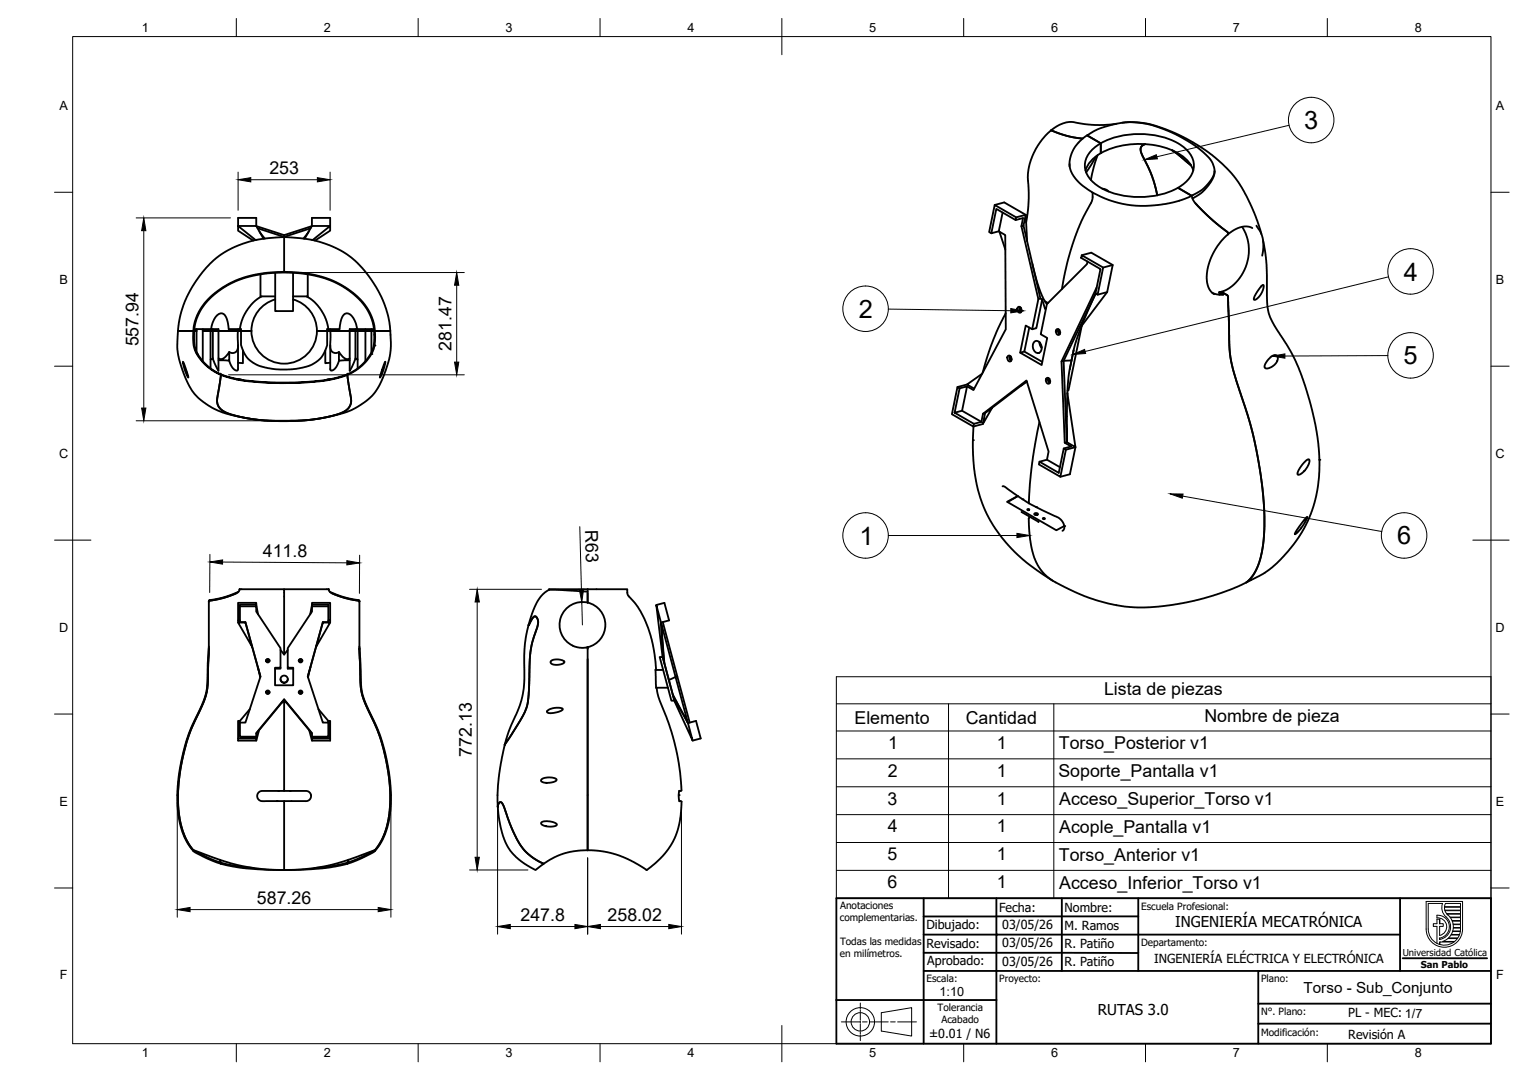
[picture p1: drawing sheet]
<svg xmlns="http://www.w3.org/2000/svg" width="420mm" height="297mm" viewBox="0 0 420 297" stroke-linecap="round" stroke-linejoin="round" font-family="sans-serif">
<!-- layer: Visible -->
<g fill="none" stroke="#000" stroke-width=".51">
<path d="M289 35.9l4.3 1.4 4.4 .8-4-.6zM289 35.9l-1.8 1.7-1.8 2.5-1.4 2.5-.9 2.6-.5 3.5 .3 4.1-.1 3.6-.6 4.8M302.7 39.4l-3.8-2.2-1.3 1-1.8 1.9-.9 1.5-.6 1.9-.2 2.3 .7 1.9 2 2.6 3.6 2.7v1.4l-.2 1.1-2.9 5.5-2.4 6.4-1.4 4.8-1.5 7.3M302.7 39.4l-3.8-2.2 1.8-1.1 2.2-1 3.8-1 2.9-.5 3.6 .1 3.5 .7 4.4 1.5 4.4 2.2 3.4 2.2 3.6 3.1 1 1.6 .4 1.2v1.2l-.7 1.7-1.7 2.3-1.4 1.1-2.4 1.3-3.8-2.1M302.7 39.4v2.7M302.7 39.4a23 23 0 0 1 22.4 .8 6 6 0 0 1 2.4 8.1 9.7 9.7 0 0 1-3.6 3.4M302.7 39.4a7 7 0 0 0-4.3 7.1 9.7 9.7 0 0 0 6.8 6.3 23.9 23.9 0 0 0 18.7-1.1M307 34l-4.7 .4-4.5-.3a9.2 9.2 0 0 0-4.9-.4l-1.7 .7-2.2 1.5M308.5 33.8l2.9-.2 2.8 .2 2 .3 3.3 1.1 6.6 2.9 4 2.3 3.3 2.3 4.9 4.6 3.1 4.2 1.6 2.9 1.9 4.2 2 5.8M314.9 39.7l-1.1 .7-.2 .5 .1 .7 2.8 6.2 1.1 3.3 .6 2.6M273.5 56.4l2.6-.7 5.9 3.4 .4 7.2M275.7 58.5l-1.1 5.1 1.8 1.1 .2 25.9-8.9 16.7-1.8-1"/>
<path d="M279.4 59.8l2.6-.7-.6 2.9M294.1 45v.8M300.4 53l3.4 1.6 2.6 .9 3.7 .8 3.4 .3 3.9-.1 4.1-.6 3.2-.8 3-1.2M301.3 43l-2.6 4.4M301.8 42.7l-1.1 3.3-.7 3.5M302.7 42.1a8.4 8.4 0 0 0-4.2 4.8M302.7 42.1a23.2 23.2 0 0 1 22 .5l.8 .6a7.5 7.5 0 0 1 2.6 3.7M303.1 51.9l1.3 .3 .4 .5M322.3 41.3l5.2 4.2M323.9 51.7l3.8 2.2 .1 .4a7.2 7.2 0 0 0 2.6 3.4l3.3 3.1 3.8 3 .1 .7M328.7 55.9l4.8 4.7 4 3.2 .1 .7M334 47l-.3 1.7-1.3 2.2-1.9 2-2.6 1.7"/>
<path d="M70.3 66l-4.8-3.8v1.2l4.1 2.8M70.5 62.2v-2.3h-5v2.3h5l2 3.5M70.5 62.2l7.6 2.5 7.6-2.5M70.8 62.8l7.3 2.4M71.3 63.7l1.5 1.9M71.6 75.4v6.1h4.1M75.7 75v10.6h4.9v-10.6M78.1 65.2v9.6M78.1 65.2l-7.2 .7-5.1 1.5-2.8 1.3-2.1 1.2-2.2 1.8-2.3 2.3a28.9 28.9 0 0 0-7.5 17M78.1 65.2l7.3 .7 5.1 1.5 2.8 1.3 2.1 1.2 2.2 1.8 1.7 1.7a29.1 29.1 0 0 1 8 17.6M78.1 64.7v.5M84.6 75.4v6.1h-4"/>
<path d="M84.9 63.7l-1.5 1.9M85.4 62.8l-7.3 2.4M85.8 62.2v-2.3h5v2.3h-5l-2 3.5M86 66l4.8-3.8v1.2l-4.2 2.8M274.6 63.6l-2 .6 1.4-6.7 5.3 3 2-.5-.4 2.2 4.6 20.1-1.7 8.3-1.8-1.1-1.5 7.5 5.9 3.4 1.6-7.5-1.8-1 1.7-8.3 11-11 .1-.7M274.8 63.7l1.6 4.9M279.3 60.5l.1-.7-5.9-3.4-1.5 7.4 .6 .4M280.9 62.2l.5-.2 4.7 20.1M283.9 72.6l1.8 6.7 1.2 2.8 1 1.5M297.5 70.2l5.8 3.4-1.5 7.5-.6-.4 1.4-6.7-5.3-3.1zM297.5 70.2l2.6-.7 5.9 3.4-1.6 7.4-7 9.4M301.5 79.1l-9.6 20.3 .9 22.4 1.8 1-2.1 .5-1.4 6.8-5.3-3.1 2.1-.6 3.5 2.1"/>
<path d="M306 72.9l-2.7 .7M337.6 64.5l-1.6 1.6-1.7 2.3-1.3 2.6-.9 2.6-.3 2.4 .2 2.3 .7 1.5 1.2 1.1M341.5 62.4l1.3 2.7 .5 2.3 .1 2.3-.6 3-1.1 2.4-1.8 2.5-2 1.7-2.1 .9 1.6 1 .3 .4 .3 13.4 .4 3.5 1.2 5 3.6 11.1 1.4 5.1 1.7 8.7 1 7.6 .4 8.8-.2 3.4-.5 3.5-.8 3.1-.8 2-1 1.7-1.7 1.7M344.4 62.7l-1.5-.4-1.6 .1-2 .9-1.7 1.2M345.5 62.1l.5 .8a8.8 8.8 0 0 1 1.1 7.4M346.8 78.7l.5-.3 .2 .1-.2 1-.4 1.1-1 1.3-.7 .5-.4 .1 .2-1.1zM347.3 66.2l1 6.8 .1 9.8 .4 3.1 .6 1.6 1.1 2.3 4.7 7.3 2.7 6.3 3 9.8 .9 4.4 .7 5a36.7 36.7 0 0 1-5.4 25.2l-2.8 3.7-4.4 4.5-2.7 1.9-4.5 2.3M48.9 91h5.1h-.6l.4-2.5 .8-2.2 1.5-2.3 1.1-1.4 2-1.8 2-1.5 2.3-1.4 3.5-1.4 4-.9 4-.5 5.5-.1 5.3 .7 3.7 .9 4.3 1.9 3.5 2.4 2.9 3.1 1.7 3.1 .9 2.9 .1 3.7a10.8 10.8 0 0 1-5.2 8.1l-1.2 .7a1.04 1.04 0 0 0-1 .9l1 6.2-.1 1.5a6.1 6.1 0 0 1-4.8 3.2l-3.8 .8-3.2 .4-8.9 .2-6.7-.5-5.3-1.1-2.7-1.3-.8-.8-.4-.9-.1-1.6 .9-5.5a.91 .91 0 0 0 .1-1 .91 .91 0 0 0-.9-.5l-2.5-1.6-2-2.2a9.4 9.4 0 0 1-1.9-7.7h-.2l-.1 1.8a10.7 10.7 0 0 0 6 9.5l1.6 .8-1 6.8 .2 1.5 .6 .9 .8 .7 2.4 1.1 3.7 .8 3.8 .6 4.5 .2h5.5l3.4-.2 3.8-.5 3.8-.9 2-.7a3.9 3.9 0 0 0 2.1-5.2l-.8-5.1M48.9 91h3.3a.75 .75 0 0 0 .9-.1 .75 .75 0 0 0 .2-.9l.9-3.2 1.7-2.9 2.1-2.4 3.2-2.4 3.8-2 4.4-1.4 3.8-.7 5.2-.2 4.7 .2 4.5 .9 3.6 1.2 3.6 1.8 3.4 2.6 2.6 3 1.7 3.5 .6 3M48.9 91v1.4a24.8 24.8 0 0 0 3.6 14.5l1.7 2.2 2.1 1.8a23.6 23.6 0 0 0 11 4 56.8 56.8 0 0 0 29.6-2.2l3.2-2 2.4-2 1.9-2.9 1.5-3.5a19.6 19.6 0 0 0 1.5-8.8l-.1-2.5M50.3 99.5l.7 1.6 .8 2.7-.9-1.7zM53.4 90.5h6.7v11.5l-1.6-3.4"/>
<path d="M54 90.5v6.3M55.8 90.5v.5h4.3M57.9 98.9l.6-.3v-7.6h-2.7v8.3M57.9 90.5v10.8M58 90.5l.4-1.6 .7-1.4 .7-.8 1-.5 .7 .2 .7 .8 .4 1.3 .3 2h2.5l-.1 5.5-.2 .6-.5 .4-.8 .1-.8-.3M58.5 90.5v.5h1.6M60.1 91h6.2v3.9l.9 2.3 1.2 1.7 1.4 1 1.7 .8 2.1 .5 3.3 .4 4.6-.2 2.7-.5 1.8-.7 2.1-1.6 1.3-2.1 .6-1.6v-3.9h6.2M60.1 91h9M60.1 98.5a1.72 1.72 0 0 0 2.3-.9l.6-.8v2.4l-2.9-.1M65.4 90.5h.9v.5h2.8M65.4 95v6.6l-.1 .3-.6-.1-.7-.6-1-2M66.8 96.4v3.5l-1.4-.1"/>
<path d="M72 81.5l-2.2 1.5-2.1 2.6-1.3 2.7-.4 2.2M75.7 82.3a9 9 0 0 0-6.6 8.7M80.6 82.3a9 9 0 0 1 6.4 10.4 9 9 0 0 1-9.7 7.3 9 9 0 0 1-8.2-9M84.3 81.5l2.2 1.6 2 2.4 1.1 2.3 .7 2.7M89.5 96.4v3.5l1.3-.1M90.8 90.5h-.8v.5h-2.9h9.1M90.8 95l.1 6.9h.5l.8-.6 1-2.1M96.2 91h11.1M96.2 98.5a1.78 1.78 0 0 1-2.5-1l-.5-.7v2.4l3-.1M96.2 91h6.9M97.7 90.5v8.1l-1.5 3.4v-11.5h6.6M97.7 98.6l.6 .3"/>
<path d="M98.2 90.5l-.3-1.3-.7-1.6-.7-.9-1-.5-.8 .2-.6 .9-.5 1.5-.2 1.7h-2.6v4.9l.2 .8 .4 .6 .6 .3 1.2-.3M98.3 90.5v10.8M100.5 90.5v8.8M102.1 90.5v6.5M103.1 91v3.2a10.9 10.9 0 0 1-5.4 7.8l-2.2 1.1M103.1 91h4.2M105.9 99.6l-.4 1.9-1 2.3zM276.5 86.2l-1.9 3.8-1.5 3.6-2.9 8.9M277.1 98a.79 .79 0 0 1 1.1 .3 .79 .79 0 0 1-.3 1.1 .87 .87 0 0 1-.9-.4 .87 .87 0 0 1 .1-1zM277.7 97.8l-.1 .8 .4 .6M278 98.1l-.1 .4 .3 .4M279.8 84.6a.79 .79 0 0 1 1.1 .3 .79 .79 0 0 1-.3 1.1 .87 .87 0 0 1-.8-.5 .87 .87 0 0 1 0-.9z"/>
<path d="M280.4 84.4l-.1 .8 .5 .6M280.7 84.7l-.1 .4 .3 .3M281.7 96.7l4.9 2.8M283 90.1l-1.3 6.6-1.2 .3M284.5 93.9a1.62 1.62 0 0 1 1.7 .6 1.62 1.62 0 0 1 .2 1.7 1.09 1.09 0 0 1-1.1 .9 1.09 1.09 0 0 1-1.1-.9 1.99 1.99 0 0 1 .3-2.3zM285.5 82.3l.6-.2 .5 .2M285.8 94.1l.2 .9 .4 .7M285.9 94.2l.5 1.3M286.6 82.3l-1.6 8-1.2 .3M286.6 82.3l.8 2.7 .3-.3M287.3 82.9l.9 .4M290.4 90.7a.79 .79 0 0 1 1.1 .3 .79 .79 0 0 1-.3 1.1 .87 .87 0 0 1-.8-.5 .87 .87 0 0 1 0-.9z"/>
<path d="M291 90.5l-.1 .8 .5 .6M291.3 90.8l-.1 .4 .3 .4M291.9 99.4l.6-.2 .8 22.4 .2-13.6 .7-6.5M295.2 96.3l-1 5.2M297.5 89.6l-3.7 17.7-.3 .2M301.3 80.7l-8.8 18.5 2.1-.1M301.3 80.7l-4.2 9.8-1.9 5.8M304.4 80.3l-2.6 .8M333.4 80.6l1.3 .4 1.7 .1-1.2-.7 .6-.2 1.7 1 .2 .8M335.2 80.4l.1 .7M337.7 82.1l.4 13.4 .4 3.5 1.5 5.7 3.7 11.7 1.2 4.5 1.8 9.7 .8 8.2 .2 3.1-.1 5.6-.9 5.8-1.5 3.9-1 1.5-1.5 1.5M348.7 98.9l1.6-1.2h.6l.4 .5-.1 1-.7 1.1-1.6 .9-.8 .1-.4-.2v-.6z"/>
<path d="M60.6 102.8l.2 .2M60.7 102.9l2.8 1 3.2 .6 4.8 .5 4.8 .2h5.6l6.5-.5 4.6-.9 2.6-.9-.4 .3-1.7 .6-4.6 1-6.4 .5-4.4 .1-5.5-.2-5.2-.4-4.6-1-1.8-.6zM65.1 104.4l1.5 .1M90.9 104.3l-1.2 .2M95.7 102.8l-.2 .2M262.5 113.5l5.3 3.1 2.1-.6M263.9 106.8l2-.5-1.4 6.7-2 .5zM263.9 106.8l-.6-.3-1.6 7.4 5.9 3.4 .2-.7M264.5 113l5.4 3M265.9 105.8l-2.6 .7M267.7 117.3l-.2 5.9 .5 7.1 .6 2.9 .9 3.7 2 4.9 1.7 2.9 1.9 2.6 3.8 4.4 4.4 3.8 6.2 4.2M269.9 116l.4-2.2 12-9.1 6 19.5-.4 2.2"/>
<path d="M270 102.8l-4.1 3 2 1.1M270.3 116.6l-2.7 .7M270.9 113.6l-.6 .2M282.3 104.9l-11.4 8.7-.6 3 2.5-4.5M282.3 105l-1.5 1.1M285.8 116.1l-2 11-.6 6-.2 5.4M287.7 104.1a.79 .79 0 0 1 1.1 .3 .79 .79 0 0 1-.3 1.1 .87 .87 0 0 1-.9-.4 .87 .87 0 0 1 .1-1zM288.3 104l-.1 .7 .5 .7M288.6 104.2l-.1 .5 .3 .3M293.5 108.1l2.2 14.9-2.4-1.4-.5 .2M275.7 133.8l.7 .1 2.8 2.1a87.9 87.9 0 0 0 12.1 6.6l.9 .9 .5 1.2M277.1 138.1l2.8-1.7-3 1.6 13.6 7.8 2.1-1.1"/>
<path d="M292.5 123.3l.6 .4-1.5 7.4-5.9-3.4 .1-.7M293.1 123.7l2.6-.7-1.5 7.4-2.6 .7M358.7 127.1l.8-.7 .4-.1 .1 .2-.1 1.1-.7 1.3-1.3 1.3-1 .4-.1-.5 .4-1zM280.9 140.8l4.7 2.7M283.1 142.2l-.2 .4 .2 4.2 .4 3 .6 2.6a12.9 12.9 0 0 0 8.1 8.8l6 2.8 3.8 1.3 5 1.2 4.8 .5a69.7 69.7 0 0 0 30.9-6.8M284.4 141.3l.6-.2 .4 .4-.6 .2zM292.7 144.7a1.23 1.23 0 0 1-.6 1.3M359.1 142.5l.4-.3-1.2 2.3-1.4 1.8-.8 .6 .6-1.2zM57.4 165.5v13M57.4 178.5l-.3 9.1-.2 2.6-1 3-3.6 8.1-1.6 5.3a41.6 41.6 0 0 0-.9 20.6l1.2 3.3 1.2 2.1 1 1.3M57.4 178.5l-.3 9.6-.2 2.2-1 3-3.6 8-1.6 5.3a40.8 40.8 0 0 0-.8 20.9l1.4 3.6 1.9 2.8M57.4 165.3v.2"/>
<path d="M57.4 177.8l-.3 8.4a19.8 19.8 0 0 1-3 10.7l-1.8 4-1.2 3.6a44 44 0 0 0-1.5 22.6l1.5 3.8 2.1 3.2M57.4 178.3v.1M57.4 178.5h.1M57.7 165l-.3 .3M65 163.1a35.5 35.5 0 0 1-7.6 2.3v.1M65.5 170.6v.6M65.6 162.7l-4.4 1.7-3.6 .6M65.9 162.1l-.1 .3a2.41 2.41 0 0 1-1.9 1.2l-2.7 .9-3.6 .7-.2 .3M65.9 162.1h12.2v17.9M65.9 162.1v.1M66 166.8h4.5v1.4l6.6 10.1v5.3h-1.5v4.9h5v-4.9h-1.5v-5.3l6.7-10.1v-1.4M67.5 171.1v.1"/>
<path d="M69.3 177.9l-3.8-6.7h2l4.1 14.9M70.5 166.8v-.5h-4.5v4.8h1.5l4.1 15-4.1 12.6h-1.5M70.5 166.3v-.5h-5v4.8h.5M70.5 166.4l.5 2.5M77.1 178.8l1 1.2 1-1.2M78.1 162.1h12.2M85.8 166.8v-.5h4.5v4.8h-1.5l-4.2 15 4.2 12.6h1.5M85.8 166.3v-.5h5v4.8h-.5M85.8 166.8h4.5M85.8 166.4l-.5 2.5M86.9 177.9l3.9-6.7h-2l-4.2 14.9M88.8 171.1v.1"/>
<path d="M90.3 162.1l.1 .3a2.41 2.41 0 0 0 2 1.2l2.7 .9 3.6 .7 .1 .3M90.3 162.1l.1 .1M90.7 162.7l3.9 1.5 4 .8M90.8 170.6v.6M91.2 163.1a35.5 35.5 0 0 0 7.6 2.3v.1M98.6 165l.2 .3M98.8 178.5l.3 9.9 .3 1.9 1.1 3.4 2.6 5.4 1.8 4.9 1.5 6.4 .8 5.6 .1 5-.7 5.4-1.4 4.1-2.1 3.4M98.8 165.5v13M98.8 178.6l.3 9 .3 2.6 1.2 3.6 2.8 6.1 1.4 3.8 1.5 6 .9 6.4 .1 4.9-.7 5.4-1.4 4.1-2.1 3.4M98.8 165.3v.2M98.8 177.8l.4 9.7a21.1 21.1 0 0 0 3.2 10l1.6 3.4 1.2 3.6a44 44 0 0 1 1.4 22.6l-1.4 3.8-2.2 3.2M98.8 178.3v.1"/>
<path d="M98.8 178.5h.1M145.3 171.9l1.3-2.1 .4-.3 .4 .1 .4 .7 .2 1-1.6 5.3-.6 2.9-.7 13.7-.4 1.6-.9 2.1-5 8-1.7 9-.3 4.8 .1 3.2M146.6 169.8l.4-.3 .6 .3 .4 1.5-1.6 5.3-.6 2.9-.4 10.5-.3 3.5-.4 1.5-1.2 2.3-4.7 7.6 1-3.6 2.9-6.5 .9-3.1 .5-3.9v-5.4a25.1 25.1 0 0 1 1.5-10.8zM151 162.2l10.6 .5M151 162.2l-1.9 1.4-1.5 2.1-1.3 3.1-1 3.1M161.6 162.1v3.6M161.6 162.1h10.9l.2 1.7 2.7 3.1 2.1 4 1.4 3.8 1 4.4 .5 5.1h-.2l.2 5h.2l.8 3.5 3.2 8.4 1.9 7.8 .5 3.6 .4 4.8-.1 .2h-.5l-.1 .2-.1 1.5 .2 1.2M161.6 178.5v-.5v55.9M161.6 162.1h-10.6v.1M161.6 163.1v2.6M161.6 165.7a6.3 6.3 0 0 1 4.9 6.3 6.3 6.3 0 0 1-5.2 6.1M161.6 165.7a6.3 6.3 0 0 0-7.7 6 6.3 6.3 0 0 0 7.4 6.4"/>
<path d="M180.5 166.4l2.2-.6 1.3 4.8-2.2 .6M182.2 171.1l7.5 27.6M65.5 198.3h.5v4.3h4.5v.5h-5zM68.7 195.1l-2.7 3.2M70.9 183.4l.6 2.9M73.1 181.8l.5-.4 .5 .4M73.1 190.5l.5-.5 .5 .5M77.1 183.6v.3h-1.5M77.1 186.8a1.01 1.01 0 0 0 1 .9 1.01 1.01 0 0 0 1-.9M77.3 193.4l.6-.4h.5l.5 .4M78.1 192.3l-7.6 9.5M79.1 183.6v.3h1.5"/>
<path d="M82.2 181.8l.4-.4 .5 .4M82.2 190.5l.4-.5 .5 .5M85.4 183.4l-.7 2.9M87.6 195.1l2.7 3.2M150.5 195.5l.7-.5 1.2-.3h1.6l.7 .3-.4 .5-2 .6h-1.4l-.5-.3zM151.5 181.8l.7-.4h1.2l1.3 .2 .5 .5-1 .6-1.6 .1-1.1-.4zM161.6 181.3v52.6M180.2 184.3h2.2M180.4 189.2h3.3M181.4 180.7h.8l3.2 12h-.8zM182.5 181.9l-.7-10.7-1.3-4.8 1.7 14 1.7 6.6 1.6 6 5 10.7-1.3-4.8-4.1-7.4M182.7 182.4l-.9-11.2 4 15 .4-.1"/>
<path d="M183.9 187l1.9-.8 3.4 12.7-4.2-7.9M189.2 198.9l2.2-.6 1.3 4.8-2.2 .6M70.5 202.6v-1l7.6-9.3 7.7 9.3v1M70.5 203.1v.6M71.2 200.8l-.7 2.9h-5v-.6M78.1 217.5h5.8a1.41 1.41 0 0 1 1.6 1.4 1.41 1.41 0 0 1-1.6 1.4h-5.8M85 200.8l.8 2.9h5v-.6M85.8 201.8l-7.7-9.3v25h-5.7a1.46 1.46 0 0 0-1.7 1.7 1.46 1.46 0 0 0 2 1.2l5.4-.1v19l-10.5-.5-3.8-.5-3.1-.7M85.8 202.6h4.5v-4.3h.5v4.8h-5zM85.8 203.1v.6M148.9 214.3l.7-.3 1.6-.2 1.4 .3 .5 .4-.9 .6-1.9 .2-1.4-.3-.1-.4zM53.2 233.9l8.5 3 4 1.1 6.2 1 5.7 .3 6.2-.3 6.3-.9 5.1-1.4 7.9-2.8"/>
<path d="M53.2 233.9l.4 .5 2.3 1.2 4.8 2M53.4 233.9l3.7 2 3.6 1.3v.4M60.7 237.6l-.2-1.1v.3a.7 .7 0 0 0 .9 .7l4.3 .8 4.1 .4M95.5 237.6l.3-1.1-.2 .7-1.3 .4-3.8 .7-4.1 .4M95.5 237.6l-3.1 .7-3.8 .5-10.4 .5M102.8 233.9l-3.7 2-3.5 1.3-.1 .4M103.1 233.9h.1M103.1 233.9l-.3 .4-2.7 1.4-4.6 1.9M136.9 221.9l.4-1.2h.6l.7 1.3 2.3 6.3 1.8 3.6 1.1 1.5 1.3 1.4 3.1 2.1a1.61 1.61 0 0 0 2.5-.1l2.5-1.4 2.3-.8 3.4-.6 2.7-.1M137.3 220.7l.4-.1 .5 .5 2.9 7.7 2.4 4.2 2.5 2.5 3.5 2.1-2.2 1.7a15.6 15.6 0 0 1-8.9-9.2l-.7-2.6-.7-3.9-.1-2zM148.8 226.2l1-.3h1.5l1.5 .5 .3 .5-.8 .4h-2l-1.2-.4-.3-.3zM186.8 220.3l.6 .2-.2 3.5-.6 3.3a20.8 20.8 0 0 1-8.8 12l-3.6-2.2-4-1.8-4.6-1.2-4-.2"/>
<circle cx="282.7" cy="140.2" r=".25"/>
<circle cx="287" cy="142.7" r=".25"/>
<circle cx="73.6" cy="181.7" r=".49"/>
<circle cx="73.6" cy="190.4" r=".49"/>
<circle cx="73.6" cy="181.8" r=".24"/>
<circle cx="73.6" cy="190.5" r=".24"/>
<circle cx="78.1" cy="186.8" r="1.01"/>
<circle cx="82.6" cy="190.4" r=".49"/>
<circle cx="82.6" cy="181.7" r=".49"/>
<circle cx="82.6" cy="181.8" r=".24"/>
<circle cx="82.6" cy="190.5" r=".24"/>
</g>
<g fill="#000">
<circle cx="54" cy="97.2" r=".25"/>
<circle cx="102.1" cy="97.4" r=".25"/>
<circle cx="102.8" cy="91" r=".25"/>
<circle cx="103" cy="95" r=".25"/>
<circle cx="267.5" cy="121.1" r=".25"/>
<circle cx="281.2" cy="137.3" r=".25"/>
<circle cx="285" cy="139.5" r=".25"/>
<circle cx="362.8" cy="126.5" r=".25"/>
<circle cx="292.7" cy="144.7" r=".25"/>
<circle cx="76.5" cy="217.5" r=".25"/>
<circle cx="79.7" cy="217.5" r=".25"/>
<circle cx="186.6" cy="218.7" r=".25"/>
<circle cx="76.1" cy="220.3" r=".25"/>
</g>
<!-- layer: BORDER -->
<g fill="none" stroke="#000" stroke-width=".27">
<path d="M20 10.1h390v276.9h-390zM65 5.1v5M115 5.1v5M165 5.1v5M215 5.1v10M265 5.1v5M315 5.1v5M365 5.1v5M15 52.9h5M410 52.9h5M15 100.7h5M410 100.7h5"/>
<path d="M15 148.6h10M405 148.6h10M15 196.4h5M410 196.4h5M15 244.2h5M410 244.2h5M65 287v5M115 287v5M165 287v5M215 282.1v9.9M265 287v5M315 287v5"/>
<path d="M365 287v5"/>
</g>
<!-- layer: Title (ISO) -->
<g fill="none" stroke="#000" stroke-width=".51">
<path d="M230 247h180v40h-180zM254 252.1v14.9h20v-9.9h-20M254 252.1h20M254 247v5.1M274 252h39M274 252.1v5h111M274 247v5.1M292 247v20M313 247v20M385 247v20M230 275h44M254 262.1h59"/>
<path d="M254 267v20M346 267h-72v20M385.7 263.6h23.2M410 276h-64v5.5M410 267h-64v9M409.9 281.5h-63.9v5.5"/>
</g>
<circle cx="274" cy="257.1" r=".25" fill="#000"/>
<g fill="none" stroke="#000" stroke-width=".27">
<path d="M236.6 275.9v1.6M236.6 277.7v.5M236.6 278.5v2.1M242.3 278.5l8.4-1.4v7.9l-8.4-1.4zM231.4 281.1h5.1M236.6 280.8v.5M236.6 281.6v2M236.6 283.9v.5M236.6 284.6v1.6M237.2 281.1h1.2M239.1 281.1h5.1M244.9 281.1h1.3"/>
<path d="M246.8 281.1h5.2"/>
<circle cx="236.6" cy="281" r="3.9"/>
<circle cx="236.6" cy="281" r="2.53"/>
</g>
<!-- layer: TITLEBLOCK -->
<g fill="none" stroke="#000" stroke-width=".27">
<path d="M392.2 247.9h10v7.6a5 5 0 0 1-5 5 5 5 0 0 1-5-5zM395.1 252.5v-.8a3.2 3.2 0 0 1 3.4 2.8 3.2 3.2 0 0 1-2.6 3.5M395.1 252.5a2.44 2.44 0 0 1 2.7 2 2.44 2.44 0 0 1-1.9 2.8M395.9 257.3v-2.5h1v-.8h-1v-1.2h-.8v1.2h-1v.8h1v4.7M395.9 259.1v.7M396.7 258.9l1.4-.8h2.7l-.8 .8zM397.2 249.5h4.4v.8h-4.3zM397.2 249.4l.3-.9h4.1v.9h-4.4M397.3 250.5l.5 .8h3.8v-.8h-4.3M397.6 252.2a3.5 3.5 0 0 1 1.2 3.7 3.5 3.5 0 0 1-2.9 2.5v-.4M397.6 252.2l-1-1.4-.1-1.2 .2-1.1h-4v7a4.4 4.4 0 0 0 2.5 4 4.4 4.4 0 0 0 4.6-.4h-3.9M397.9 251.4h3.7v.8h-2.9l-.6-.6"/>
<path d="M398.8 252.4h2.8v.8h-2.3zM399 257.2h2.3l-.4 .8h-2.6zM399.3 253.3l2.3 .1v.8l-2-.1zM399.4 256.2h2.1l-.2 .8h-2.2zM399.6 254.3h2v.8h-2zM401.6 256.1v-.8h-2l-.1 .8h2.1"/>
</g>
<path d="M395.9 252.8v1.2M395.9 258v.4M395.9 259.1v.7M397.9 251.4l.2 .2" fill="none" stroke="#000" stroke-width=".36"/>
<!-- layer: Parts Lists -->
<path d="M230 186.1h180v60.9h-180zM230 193.6h180M260.8 193.6v53.4M289.8 193.6v53.4M230 201h180M230 208.7h180M230 216.4h180M230 224.1h180M230 231.7h180M230 239.4h180" fill="none" stroke="#000" stroke-width=".27"/>
<!-- layer: Balloons -->
<g fill="none" stroke="#000" stroke-width=".27">
<circle cx="360.5" cy="33" r="6.3"/>
<circle cx="387.9" cy="74.7" r="6.3"/>
<circle cx="238" cy="84.9" r="6.3"/>
<circle cx="387.9" cy="97.7" r="6.3"/>
<circle cx="238" cy="147.3" r="6.3"/>
<circle cx="386.1" cy="147.3" r="6.3"/>
</g>
<!-- layer: 0 -->
<path d="M314.7 43.9l3.3-1.3 .2 1.1zM277.9 84.9l3.5 .6-3.5 .5zM295 97.5l3.2-1.4 .3 1.1zM349.8 97.9l3.5-.6v1.2zM321.8 135.8l3.5 .1-.2 1.1zM279.6 146.7l3.5 .6-3.5 .6z" fill="#000" stroke="#000" stroke-width=".27"/>
<path d="M354.4 34.5l-36.3 8.6M381.8 76.1l-83.4 20.6M244.3 85l33.6 .5M381.6 97.8l-28.3 .1M325.2 136.4l54.7 9.8M244.3 147.3h35.3" fill="none" stroke="#000" stroke-width=".27"/>
<!-- layer: FD_Dimensions -->
<g fill="none" stroke="#000" stroke-width=".27">
<path d="M37.4 59.9h26M65.5 47.3v10.5M69 49.4h18.3M90.8 47.3v10.5M39.5 63.4v48.8M80.2 75h47.5M125.6 78.5v21.1M37.4 115.7h38.6M62.8 103.1h64.9M57.7 152.5v10.5M61.2 154.6l34.2 .2M98.9 152.7l-.1 10.5"/>
<path d="M159.4 144.9l.5 17.2M129.1 162.1h19.8M131.2 165.6v70.2M160 165.6l.1 6.3M48.7 220.8v31.5M107.5 220.8v31.5M129.1 239.3h16.1M136.8 220.8v36.1M161.6 235.9v21M187.4 223v33.9M52.3 250.2h51.7M140.3 254.8h17.8"/>
<path d="M165.1 254.8h18.8"/>
</g>
<g fill="#000" stroke="#000" stroke-width=".27">
<path d="M65.5 49.4l3.5-.5v1.1zM87.3 48.9l3.5 .5-3.5 .6zM39.5 59.9l.6 3.5h-1.2zM125.6 75l.6 3.5h-1.2zM125 99.6h1.2l-.6 3.5zM38.9 112.2h1.2l-.6 3.5zM57.7 154.6l3.5-.6v1.2zM95.4 154.2l3.5 .6-3.5 .6zM131.2 162.1l.6 3.5h-1.2zM159.3 162.1h1.2l-.5 3.5zM130.6 235.8h1.2l-.6 3.5zM48.7 250.2l3.6-.6v1.1z"/>
<path d="M104 249.6l3.5 .6-3.5 .5zM136.8 254.8l3.5-.5v1.1zM158.1 254.3l3.5 .5-3.5 .6zM161.6 254.8l3.5-.5v1.1zM183.9 254.3l3.5 .5-3.5 .6z"/>
</g>
<g font-size="7">
<text x="358.6" y="35.5">3</text>
<text x="386" y="77.2">4</text>
<text x="236.2" y="87.4">2</text>
<text x="385.9" y="100.2">5</text>
<text x="236.3" y="149.8">1</text>
<text x="384.2" y="149.7">6</text>
</g>
<g font-size="4.9">
<text x="74.1" y="48">253</text>
<text x="38.1" y="95.3" transform="rotate(-90 38.1 95.3)">557.94</text>
<text x="124.1" y="96.5" transform="rotate(-90 124.1 96.5)">281.47</text>
<text x="160.9" y="145.8" transform="rotate(89 160.9 145.8)">R63</text>
<text x="72.3" y="153.2">411.8</text>
<text x="303.6" y="191.1">Lista de piezas</text>
<text x="235" y="199">Elemento</text>
<text x="265.6" y="199.1">Cantidad</text>
<text x="331.2" y="198.6">Nombre de pieza</text>
<text x="129.8" y="208.2" transform="rotate(-90 129.8 208.2)">772.13</text>
<text x="244.2" y="206">1</text>
<text x="274.1" y="206">1</text>
<text x="291.1" y="206.1">Torso_Posterior v1</text>
<text x="244.1" y="213.6">2</text>
<text x="274.1" y="213.6">1</text>
<text x="291" y="213.8">Soporte_Pantalla v1</text>
<text x="244.1" y="221.3">3</text>
<text x="274.1" y="221.3">1</text>
<text x="291.3" y="221.5">Acceso_Superior_Torso v1</text>
<text x="244.1" y="228.9">4</text>
<text x="274.1" y="229">1</text>
<text x="291.3" y="229.1">Acople_Pantalla v1</text>
<text x="244" y="236.6">5</text>
<text x="274.1" y="236.6">1</text>
<text x="291.1" y="236.7">Torso_Anterior v1</text>
<text x="244.1" y="244.3">6</text>
<text x="274.1" y="244.3">1</text>
<text x="291.3" y="244.4">Acceso_Inferior_Torso v1</text>
<text x="70.7" y="248.7">587.26</text>
<text x="143.1" y="253.4">247.8</text>
<text x="167.1" y="253.4">258.02</text>
</g>
<text font-size="4.2" x="358.4" y="273.2">Torso - Sub_Conjunto</text>
<g font-size="4.1">
<text x="323.2" y="255.1">INGENIERÍA MECATRÓNICA</text>
<text x="301.9" y="279.1">RUTAS 3.0</text>
</g>
<g font-size="3.5">
<text x="39" y="8.8">1</text>
<text x="89" y="8.8">2</text>
<text x="139" y="8.8">3</text>
<text x="189" y="8.8">4</text>
<text x="239" y="8.8">5</text>
<text x="289" y="8.8">6</text>
<text x="339" y="8.8">7</text>
<text x="389" y="8.8">8</text>
<text x="16.3" y="30.2">A</text>
<text x="411.3" y="30.2">A</text>
<text x="16.3" y="78">B</text>
<text x="411.3" y="78">B</text>
<text x="16.2" y="125.9">C</text>
<text x="411.2" y="125.9">C</text>
<text x="16.2" y="173.7">D</text>
<text x="411.2" y="173.7">D</text>
<text x="16.3" y="221.6">E</text>
<text x="411.3" y="221.6">E</text>
<text x="16.4" y="269.4">F</text>
<text x="411.4" y="269.4">F</text>
<text x="258.3" y="273.9">1:10</text>
<text x="39" y="290.8">1</text>
<text x="89" y="290.8">2</text>
<text x="139" y="290.8">3</text>
<text x="189" y="290.8">4</text>
<text x="239" y="290.8">5</text>
<text x="289" y="290.8">6</text>
<text x="339" y="290.8">7</text>
<text x="389" y="290.8">8</text>
</g>
<g font-size="3.4">
<text x="274.7" y="250.8">Fecha:</text>
<text x="292.7" y="250.8">Nombre:</text>
<text x="254.7" y="255.5">Dibujado:</text>
<text x="275.6" y="255.6">03/05/26</text>
<text x="292.7" y="255.9">M. Ramos</text>
<text x="254.7" y="260.8">Revisado:</text>
<text x="275.6" y="260.6">03/05/26</text>
<text x="292.7" y="260.8">R. Patiño</text>
<text x="255" y="265.5">Aprobado:</text>
<text x="275.6" y="265.6">03/05/26</text>
<text x="292.7" y="265.8">R. Patiño</text>
<text x="317.4" y="264.7">INGENIERÍA ELÉCTRICA Y ELECTRÓNICA</text>
<text x="370.7" y="279.8">PL - MEC: 1/7</text>
<text x="255.5" y="285.5">±0.01 / N6</text>
<text x="370.7" y="285.7">Revisión A</text>
</g>
<g font-size="2.8">
<text x="231" y="250.1">Anotaciones</text>
<text x="313.8" y="250.2">Escuela Profesional:</text>
<text x="230.9" y="253.4">complementarias.</text>
<text x="230.9" y="263.2">en milímetros.</text>
<text x="231" y="259.9">Todas las medidas</text>
<text x="313.8" y="260.1">Departamento:</text>
<text x="254.8" y="270.1">Escala:</text>
<text x="274.8" y="270.1">Proyecto:</text>
<text x="346.8" y="270.1">Plano:</text>
<text x="257.8" y="278.1">Tolerancia</text>
<text x="258.8" y="281.4">Acabado</text>
<text x="346.8" y="279.1">N°. Plano:</text>
<text x="346.8" y="284.8">Modificación:</text>
</g>
<g font-size="2.6">
<text x="385.7" y="263">Universidad Católica</text>
<text x="390.7" y="266.2">San Pablo</text>
</g>
</svg>
